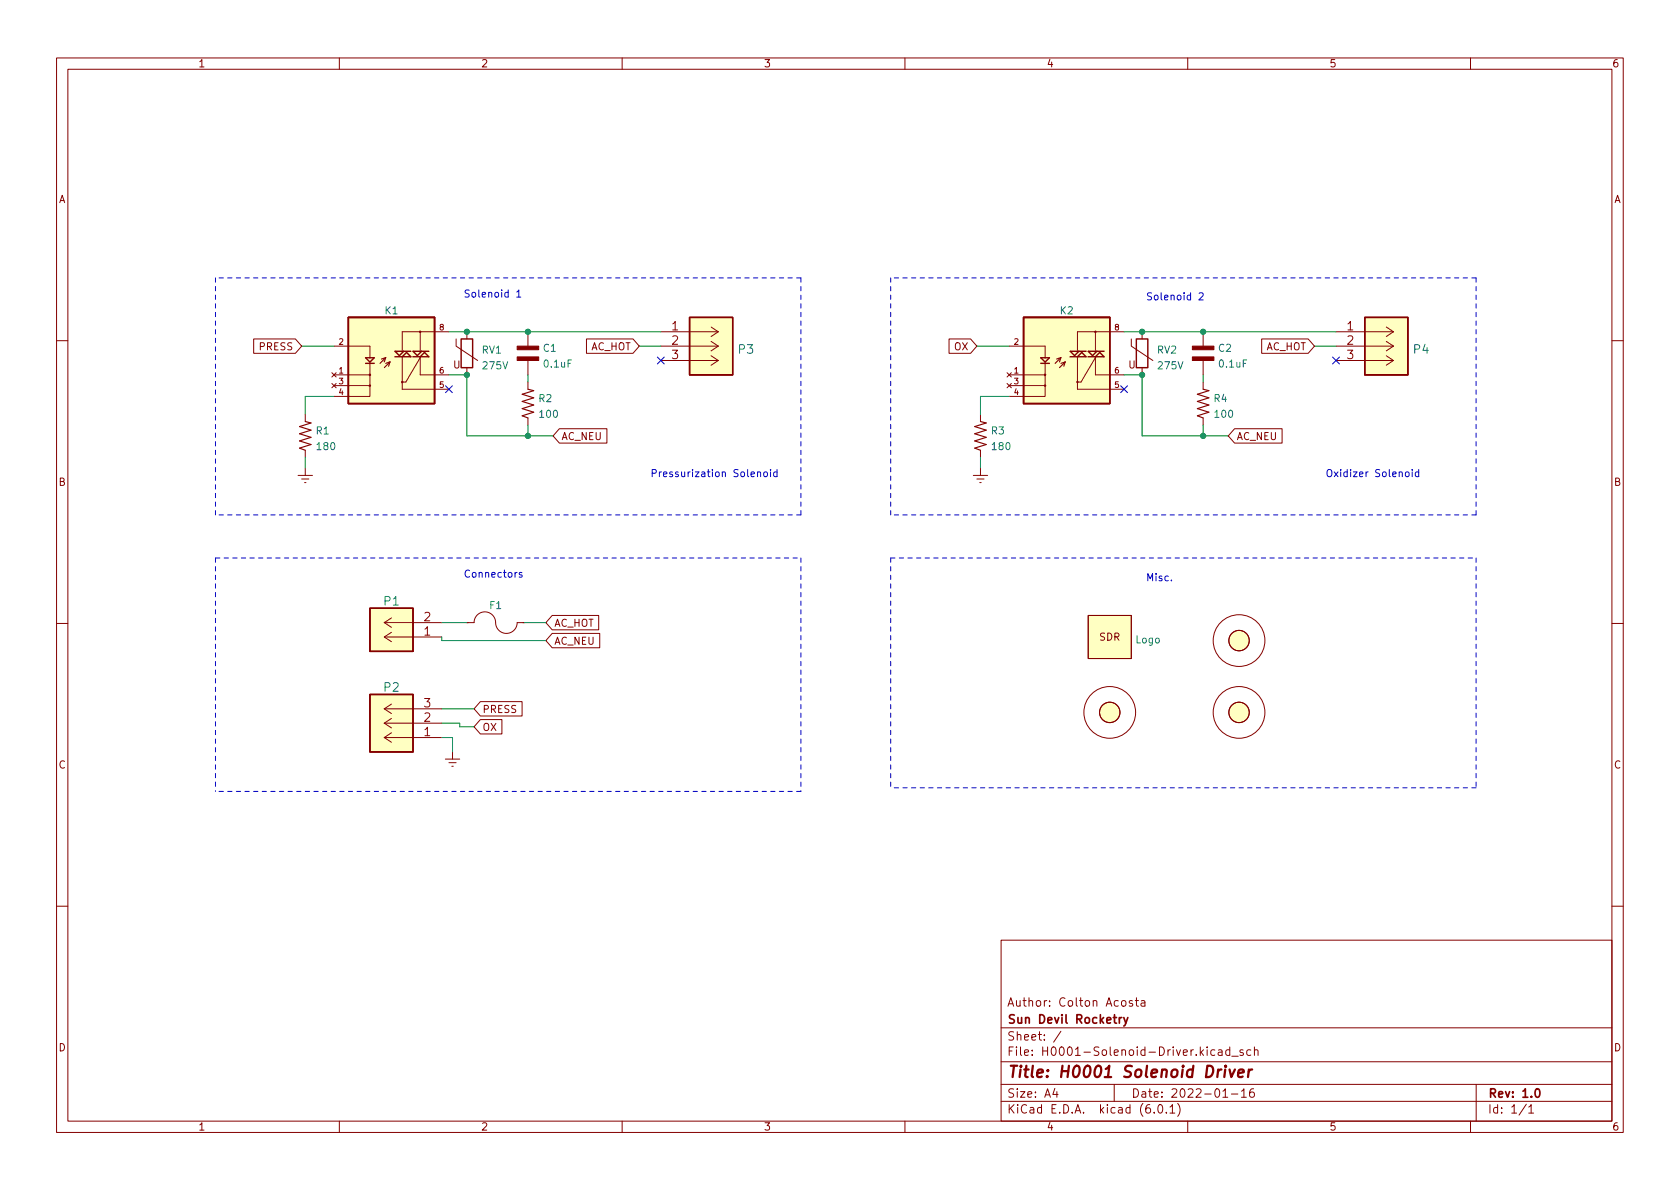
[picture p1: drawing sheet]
<svg xmlns="http://www.w3.org/2000/svg" width="297mm" height="210mm" viewBox="0 0 297 210" stroke-linecap="round" stroke-linejoin="round" font-family="sans-serif">
<g fill="none" stroke="#840000" stroke-width=".18">
<path d="M10 10.2h277v190.1h-277zM12 12.2h273v186.1h-273zM60 10.2v2M110 10.2v2M160 10.2v2M210 10.2v2M260 10.2v2M44.9 59.9h7.3l1.1 1.3-1.1 1.3h-7.3zM74.3 58.7v3.3M79.4 58.7h-8.3v3.3M80.6 59.9v1.3l3.9 2.5M82.5 58.7v1.2"/>
<path d="M93.3 58.7v2.5M103.7 59.9h8.2l1.1 1.3-1.1 1.3h-8.2zM116.8 58.7h10.2M121.9 56.1h7.6v10.2h-7.6zM125.7 57.8l1.3 .9M127 58.7l-1.3 .8M167.8 59.9h3.8l1.1 1.3-1.1 1.3h-3.8zM193.7 58.7v3.3M198.8 58.7h-8.3v3.3M200 59.9v1.3l3.8 2.5M201.9 58.7v1.2M212.7 58.7v2.5"/>
<path d="M223.1 59.9h8.2l1.1 1.3-1.1 1.3h-8.2zM236.2 58.7h10.2M241.3 56.1h7.6v10.2h-7.6zM245.1 57.8l1.3 .9M246.4 58.7l-1.3 .8M10 60.2h2M54 73.3v1.2M54 79.6v1.3M58.7 65.9l.7 .8M58.7 67.8l.7 .8M59.1 61.2h6.3v2.1M59.1 66.3h6.3"/>
<path d="M59.4 65.9l-.7 .8M59.4 67.8l-.7 .8M65.4 68.2v1.9h-6.3M65.4 66.3v1.9h-6.3M65.4 64.3v2M71.1 63.2v5.6h8.3M74.3 63.1v3.2h5.1M74.3 63.2l-2.5 4.4h-.7M82.5 65v1.3M93.3 63.7v2.6M93.3 67.6v1.2M93.3 73.9v1.3"/>
<path d="M98.9 75.8h8.4v2.6h-8.4l-1.1-1.3zM116.8 63.7h10.2M116.8 61.2h10.2M125.7 62.9l1.3 .8M125.7 60.4l1.3 .8M127 63.7l-1.3 .9M127 61.2l-1.3 .8M173.4 73.3v1.2M173.4 79.6v1.3M178.1 65.9l.7 .8M178.1 67.8l.7 .8M178.4 66.3h6.4"/>
<path d="M178.4 61.2h6.4v2.1M178.8 65.9l-.7 .8M178.8 67.8l-.7 .8M184.8 68.2v1.9h-6.4M184.8 66.3v1.9h-6.4M184.8 64.3v2M190.5 63.2v5.6h8.3M193.7 63.1v3.2h5.1M193.7 63.2l-2.6 4.4h-.6M201.9 65v1.3M212.7 63.7v2.6M212.7 67.6v1.2"/>
<path d="M212.7 73.9v1.3M218.3 75.8h8.4v2.6h-8.4l-1.1-1.3zM236.2 63.7h10.2M236.2 61.2h10.2M245.1 62.9l1.3 .8M245.1 60.4l1.3 .8M246.4 63.7l-1.3 .9M246.4 61.2l-1.3 .8M285 60.2h2M52.7 84.1h2.5M53.3 84.7h1.3M53.8 85.3h.3"/>
<path d="M54 82.8v1.3M172.1 84.1h2.5M172.7 84.7h1.3M173.2 85.3h.3M173.4 82.8v1.3M10 110.2h2M65.4 107.6h7.6v7.6h-7.6zM67.9 110.1h10.2M67.9 110.1l1.3 .8M67.9 112.6h10.2M67.9 112.6l1.3 .9M69.2 109.3l-1.3 .8"/>
<path d="M69.2 111.8l-1.3 .8M82.5 110.1h1.3a1.93 1.93 0 0 1 2.1-1.9 1.93 1.93 0 0 1 1.8 2.2 1.91 1.91 0 0 0 2 1.6 1.91 1.91 0 0 0 1.7-1.9h1.3M97.6 108.8h8.3v2.6h-8.3l-1.1-1.3zM97.6 112h8.4v2.5h-8.4l-1.1-1.2zM192.4 108.8h7.6v7.7h-7.6zM285 110.2h2M65.4 122.8h7.6v10.2h-7.6zM67.9 125.3h10.2M67.9 125.3l1.3 .9M67.9 127.9h10.2M67.9 127.9l1.3 .8M67.9 130.4h10.2"/>
<path d="M67.9 130.4l1.3 .9M69.2 124.5l-1.3 .8M69.2 127l-1.3 .9M69.2 129.6l-1.3 .8M78.7 134.2h2.6M79.4 134.9h1.2M79.9 135.5h.2M80 133v1.2M84.9 124.1h7.4v2.5h-7.4l-1.1-1.3zM84.9 127.2h3.8v2.6h-3.8l-1.1-1.3zM10 160.2h2M177 166.3h108v32h-108z"/>
<path d="M198.4 177l.4-.1 .3 .3v.4l-.3 .3h-.4l-.1-.3v-.4zM200.2 177l-.3-.1-.3 .2 .1 .3 .5 .1v.4h-.6M200.7 176.9h.6M200.9 176.4v1.3l.4 .2M201.8 177h.6v.9M202.4 177.3l-.5 .1a.29 .29 0 0 0-.2 .2 .29 .29 0 0 0 .2 .3h.5M285 160.2h2M60 198.3v2M110 198.3v2M160 198.3v2M177 194.8h108M177 191.8h108"/>
<path d="M177 187.8h108M177 181.8h108M186.5 192.5l-.4 1h1M186.9 193v1M187.6 182.4l-1.3 1.9M197 191.8v3M204.1 196.7v.1M204.9 195.4l.2-.1a.81 .81 0 0 1 .6 .7 .81 .81 0 0 1-.3 .8h-.2a.81 .81 0 0 1-.6-.6 .81 .81 0 0 1 .3-.8zM206.2 196.7v.1M206.9 195.8l.4-.5v1.5M206.9 196.8h.8M208.2 195.1a1.72 1.72 0 0 1 0 2.3"/>
<path d="M210 198.3v2M214.8 185.7l-.4-.1-.3 .3v.4l.1 .3h.6M215.4 185.7h.6l.1 .9M216.1 186l-.5 .1a.29 .29 0 0 0-.2 .2 .29 .29 0 0 0 .2 .3h.5M216.2 194h.9M217.4 185.7l-.4-.1-.3 .3v.4l.2 .3h.5M217.4 185.1v1.5M217.7 193.5h1.2M217.8 186.8h1.1M219.5 193l.4-.5v1.5M219.5 194h.9M219.8 185.7l-.4-.1-.2 .2 .1 .3 .5 .1v.4h-.6"/>
<path d="M221.1 185.7l-.4-.1-.3 .3v.4l.2 .3h.5M221.6 192.5a.59 .59 0 0 0-.7 .7v.5l.2 .3h.4l.2-.1 .1-.5-.2-.2-.4-.1-.3 .3M221.8 185.8l.2-.2 .4 .1v.9M221.8 185.1v1.5M260 198.3v2M261 191.8v6.5M269.9 195.3l-1.3 1.9M270.3 195.8l.4-.5v1.5M270.3 196.8h.9"/>
<circle cx="74.3" cy="58.7" r=".13"/>
<circle cx="193.7" cy="58.7" r=".13"/>
<circle cx="65.4" cy="68.2" r=".13"/>
<circle cx="65.4" cy="66.3" r=".13"/>
<circle cx="71.1" cy="67.6" r=".13"/>
<circle cx="184.8" cy="66.3" r=".13"/>
<circle cx="184.8" cy="68.2" r=".13"/>
<circle cx="190.5" cy="67.6" r=".13"/>
<circle cx="219.1" cy="113.3" r="4.6"/>
<circle cx="219.1" cy="113.3" r="1.8"/>
<circle cx="196.2" cy="126" r="4.6"/>
<circle cx="196.2" cy="126" r="1.8"/>
<circle cx="219.1" cy="126" r="4.6"/>
<circle cx="219.1" cy="126" r="1.8"/>
</g>
<path d="M197.9 179.9v1M198.3 179.9l-.2 .1-.2 .2M198.7 179.9l.4 1M199.4 179.9l-.5 1.4-.2 .1M271.6 192.6l.2-.1a.82 .82 0 0 1 .6 .7 .82 .82 0 0 1-.3 .8h-.2a.81 .81 0 0 1-.6-.6 .81 .81 0 0 1 .3-.8z" fill="none" stroke="#840000" stroke-width=".3"/>
<path d="M216.6 189.1l-.1 1.4M216.7 188.5l-.1 .1 .1 .1 .1-.1-.1-.1v.2M217.4 189.1l.3 1.4 .6-1.4M218.9 189.8l1-.2v-.4l-.2-.1-.6 .1-.2 1 .2 .3 .6-.1M220.8 189.1l-.1 1.4M221.4 189.1l-.4 .1-.2 .3" fill="none" stroke="#840000" stroke-width=".4"/>
<g fill="#ffffc2" stroke="#ffffc2" stroke-width=".18">
<path d="M65.4 122.8h7.6v10.2h-7.6z"/>
<path d="M65.4 107.6h7.6v7.6h-7.6z"/>
<path d="M121.9 56.1h7.6v10.2h-7.6z"/>
<path d="M61.6 56.1h15.2v15.3h-15.2z"/>
<path d="M61.6 56.1h15.2z"/>
<path d="M241.3 56.1h7.6v10.2h-7.6z"/>
<path d="M192.4 108.8h7.6v7.7h-7.6z"/>
<path d="M181 56.1h15.2v15.3h-15.2z"/>
<path d="M181 56.1h15.2z"/>
<circle cx="219.1" cy="126" r="1.8"/>
<circle cx="219.1" cy="113.3" r="1.8"/>
<circle cx="196.2" cy="126" r="1.8"/>
</g>
<g fill="none" stroke="#840000" stroke-width=".25">
<path d="M61.6 56.1h15.2v15.3h-15.2zM81.5 59.9h2.1v5.1h-2.1zM121.9 56.1h7.6v10.2h-7.6zM181 56.1h15.2v15.3h-15.2zM200.9 59.9h2v5.1h-2zM241.3 56.1h7.6v10.2h-7.6zM64.6 64.3h1.6M64.6 63.3h1.6l-.8 .7zM69.8 63.1h2.8l-.7-.8-.8 .8M71.4 62.1l-.8 .8-.8-.8h2.8M73 63.1h2.8l-.7-.8-.8 .8M74.5 62.1l-.7 .8-.8-.8h2.8"/>
<path d="M184 64.3h1.5M184 63.3h1.5l-.7 .7zM189.2 63.1h2.8l-.7-.8-.8 .8M190.8 62.1l-.8 .8-.8-.8h2.8M192.4 63.1h2.8l-.8-.8-.7 .8M193.9 62.1l-.7 .8-.8-.8h2.8M65.4 107.6h7.6v7.6h-7.6zM65.4 122.8h7.6v10.2h-7.6z"/>
</g>
<g fill="none" stroke="#840000" stroke-width=".2">
<path d="M54 74.5l1 .3-2 .6 2 .7-2 .6 2 .6-2 .7 2 .6-2 .6 1 .4M68.2 63.2l-1 1.1M68.2 63.2l-.8 .3M68.2 63.2l-.3 .8M69 64l-1.1 1M69 64l-.8 .3M69 64l-.3 .8M93.3 68.8l1.1 .3-2.1 .6 2.1 .7-2.1 .6 2.1 .6-2.1 .7 2.1 .6-2.1 .6 1 .4M173.4 74.5l1 .3-2.1 .6 2.1 .7-2.1 .6 2.1 .6-2.1 .7 2.1 .6-2.1 .6 1.1 .4M187.6 63.2l-1 1.1M187.6 63.2l-.8 .3M187.6 63.2l-.3 .8"/>
<path d="M188.3 64l-1 1M188.3 64l-.7 .3M188.3 64l-.2 .8M212.7 68.8l1 .3-2 .6 2 .7-2 .6 2 .6-2 .7 2 .6-2 .6 1 .4"/>
</g>
<g fill="#840000" stroke="#840000" stroke-width=".18">
<path d="M91.4 63.1h3.8v.6h-3.8z"/>
<path d="M91.4 61.2h3.8v.6h-3.8z"/>
<path d="M210.8 63.1h3.8v.6h-3.8z"/>
<path d="M210.8 61.2h3.8v.6h-3.8z"/>
</g>
<g fill="none" stroke="#0000c2" stroke-width=".18">
<path d="M91.4 51.6l.3-.3v1.2M91.4 52.5h.7M212 51.9l.5-.1 .2 .3-.7 .9h.7M133.9 83.6l.2-.2 .3 .1 .1 .8M135.1 83.5l.4-.1 .2 .3v.4l-.2 .2-.4-.1-.1-.1zM136.2 83v.1M136.2 83.4v.9M137.4 83.5l-.4-.1-.2 .3 .1 .5h.5M137.4 83v1.3M248.6 83.5l.3-.1 .2 .3v.4l-.2 .2-.3-.1-.1-.1zM249.7 83v.1M249.7 83.4v.9"/>
<path d="M250.8 83.5l-.3-.1-.3 .3 .2 .5h.4M250.8 83v1.3M92.3 101.3l-.3-.1-.2 .2v.2l.5 .1v.3h-.5M207.1 102.6v.1"/>
</g>
<g fill="none" stroke="#0000c2" stroke-width=".18" stroke-dasharray=".8 .8">
<path d="M38.1 49.1v42M38.7 49.1h102.9M141.6 49.1v42M157.5 49.1v42M158.1 49.1h102.9M261 49.1v42M38.1 98.7h103.5M38.1 98.7v41.2M141.6 91.1h-103.5M141.6 98.7v41.2M157.5 98.7h103.5M157.5 98.7v40.6"/>
<path d="M261 98.7v40.6M261 91.1h-103.5M141.6 139.9h-103.5M261 139.3h-103.5"/>
</g>
<g fill="none" stroke="#008400" stroke-width=".18">
<path d="M79.4 58.7h37.4M198.8 58.7h37.4M53.3 61.2h5.8M59.1 70.1h-5.1v3.2M79.4 66.3h3.1v10.8h15.3M93.3 66.3v1.3M93.3 75.2v1.9M113 61.2h3.8M172.7 61.2h5.7M178.4 70.1h-5v3.2M198.8 66.3h3.1v10.8h15.3M212.7 66.3v1.3"/>
<path d="M212.7 75.2v1.9M232.4 61.2h3.8M54 80.9v1.9M173.4 80.9v1.9M78.1 110.1h4.4M78.1 112.6v.7h18.4M92.7 110.1h3.8M78.1 130.4h1.9v2.6M78.1 127.9h3.2v.6h2.5M78.1 125.3h5.7"/>
</g>
<path d="M78.8 68.2l1.2 1.2M80 68.2l-1.2 1.2M116.2 63.1l1.2 1.3M117.4 63.1l-1.2 1.3M198.1 68.2l1.3 1.2M199.4 68.2l-1.3 1.2M235.6 63.1l1.2 1.3M236.8 63.1l-1.2 1.3" fill="none" stroke="#000084" stroke-width=".18"/>
<g fill="#008400" stroke="#008400" stroke-width=".18">
<circle cx="82.5" cy="66.3" r=".46"/>
<circle cx="93.3" cy="58.7" r=".46"/>
<circle cx="93.3" cy="77.1" r=".46"/>
<circle cx="82.5" cy="58.7" r=".46"/>
<circle cx="212.7" cy="58.7" r=".46"/>
<circle cx="212.7" cy="77.1" r=".46"/>
<circle cx="201.9" cy="66.3" r=".46"/>
<circle cx="201.9" cy="58.7" r=".46"/>
</g>
<text font-size="2.8" fill="#840000" x="178" y="190.6">Title: H0001 Solenoid Driver</text>
<g font-size="2.1" fill="#840000">
<text x="118.8" y="58.4">1</text>
<text x="238.2" y="58.4">1</text>
<text x="118.8" y="61">2</text>
<text x="118.8" y="63.5">3</text>
<text x="238.2" y="61">2</text>
<text x="238.2" y="63.5">3</text>
<text x="75" y="112.4">1</text>
<text x="75" y="109.8">2</text>
<text x="75" y="125.1">3</text>
<text x="75" y="130.2">1</text>
<text x="75" y="127.6">2</text>
<text x="178" y="178">Author: Colton Acosta</text>
<text x="178" y="184">Sheet: /</text>
<text x="178" y="181">Sun Devil Rocketry</text>
<text x="178" y="186.7">File: H0001-Solenoid-Driver.kicad_sch</text>
<text x="178" y="196.9">KiCad E.D.A. kicad (6.0.1)</text>
<text x="178" y="194.1">Size: A4</text>
<text x="200" y="194.1">Date: 2022-01-16</text>
<text x="263" y="194.1">Rev: 1.0</text>
<text x="263" y="196.9">Id: 1/1</text>
</g>
<g font-size="2.1" fill="#008484">
<text x="130.6" y="62.5">P3</text>
<text x="250" y="62.5">P4</text>
<text x="67.9" y="107.1">P1</text>
<text x="67.9" y="122.3">P2</text>
</g>
<g font-size="1.8" fill="#840000">
<text x="35" y="11.9">1</text>
<text x="85" y="11.9">2</text>
<text x="135" y="11.9">3</text>
<text x="185" y="11.9">4</text>
<text x="235" y="11.9">5</text>
<text x="285" y="11.9">6</text>
<text x="10.3" y="35.9">A</text>
<text x="285.3" y="35.9">A</text>
<text x="45.9" y="61.9">PRESS</text>
<text x="80.1" y="65.1">U</text>
<text x="104.3" y="61.9">AC_HOT</text>
<text x="168.7" y="61.9">OX</text>
<text x="199.5" y="65.1">U</text>
<text x="223.7" y="61.9">AC_HOT</text>
<text x="99.2" y="77.8">AC_NEU</text>
<text x="218.6" y="77.8">AC_NEU</text>
<text x="10.3" y="85.9">B</text>
<text x="285.3" y="85.9">B</text>
<text x="97.9" y="110.8">AC_HOT</text>
<text x="194.3" y="113.3">SDR</text>
<text x="97.9" y="114">AC_NEU</text>
<text x="85.2" y="126.1">PRESS</text>
<text x="85.2" y="129.2">OX</text>
<text x="10.3" y="135.9">C</text>
<text x="285.3" y="135.9">C</text>
<text x="10.3" y="185.9">D</text>
<text x="285.3" y="185.9">D</text>
<text x="35" y="199.9">1</text>
<text x="85" y="199.9">2</text>
<text x="135" y="199.9">3</text>
<text x="185" y="199.9">4</text>
<text x="235" y="199.9">5</text>
<text x="285" y="199.9">6</text>
</g>
<g font-size="1.8" fill="#0000c2">
<text x="81.9" y="52.6">Solenoid 1</text>
<text x="202.6" y="53.1">Solenoid 2</text>
<text x="114.9" y="84.4">Pressurization Solenoid</text>
<text x="234.3" y="84.4">Oxidizer Solenoid</text>
<text x="81.9" y="102.1">Connectors</text>
<text x="202.6" y="102.8">Misc.</text>
</g>
<g font-size="1.8" fill="#008484">
<text x="68.1" y="55.6">K1</text>
<text x="187.5" y="55.6">K2</text>
<text x="85.2" y="62.5">RV1</text>
<text x="85.5" y="65.3">275V</text>
<text x="96.1" y="62.2">C1</text>
<text x="96.3" y="65">0.1uF</text>
<text x="204.6" y="62.5">RV2</text>
<text x="204.8" y="65.3">275V</text>
<text x="215.5" y="62.2">C2</text>
<text x="215.7" y="65">0.1uF</text>
<text x="95.3" y="71.1">R2</text>
<text x="214.7" y="71.1">R4</text>
<text x="55.9" y="76.8">R1</text>
<text x="95.5" y="73.9">100</text>
<text x="175.3" y="76.8">R3</text>
<text x="214.9" y="73.9">100</text>
<text x="56.1" y="79.6">180</text>
<text x="175.5" y="79.6">180</text>
<text x="86.6" y="107.7">F1</text>
<text x="200.8" y="113.8">Logo</text>
</g>
<g font-size="1.4" fill="#840000">
<text x="77.7" y="58.4">8</text>
<text x="197.1" y="58.4">8</text>
<text x="59.9" y="61">2</text>
<text x="179.3" y="61">2</text>
<text x="59.9" y="66">1</text>
<text x="59.9" y="67.9">3</text>
<text x="59.9" y="69.8">4</text>
<text x="77.7" y="68.6">5</text>
<text x="77.7" y="66">6</text>
<text x="179.3" y="66">1</text>
<text x="179.3" y="67.9">3</text>
<text x="179.3" y="69.8">4</text>
<text x="197.1" y="68.6">5</text>
<text x="197.1" y="66">6</text>
</g>
</svg>
